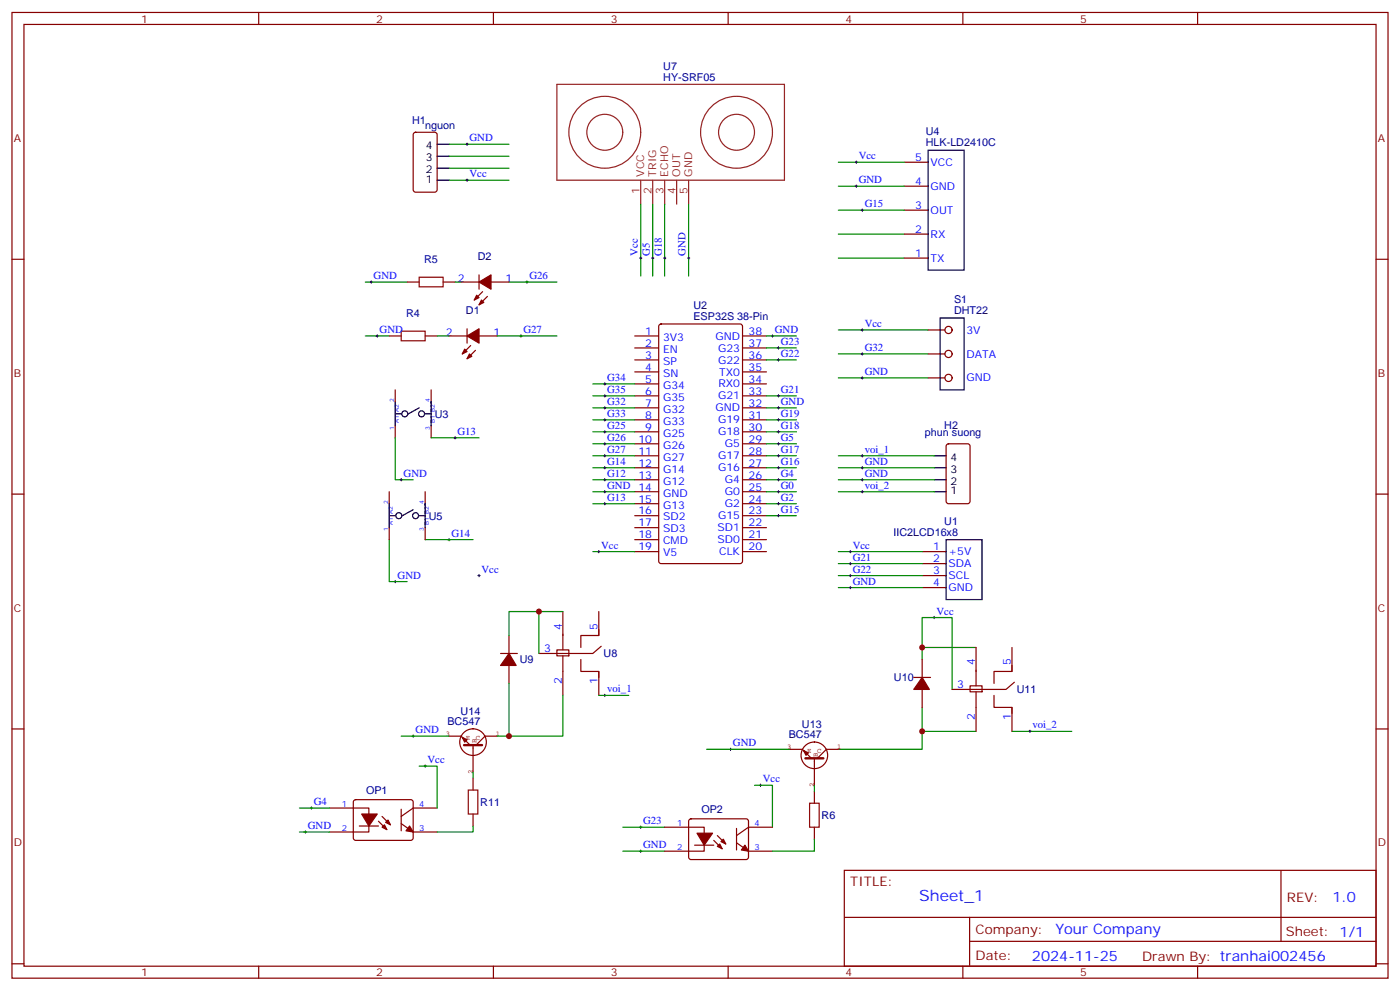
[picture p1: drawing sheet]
<svg xmlns="http://www.w3.org/2000/svg" width="412mm" height="292mm" viewBox="0 0 412 292" stroke-linecap="round" stroke-linejoin="round" font-family="sans-serif">
<g fill="none" stroke="#870000" stroke-width=".35">
<path d="M3.5 3.7h405.4v284.3h-405.4zM7.1 7.2h398.2v277.3h-398.2zM76.2 3.7v3.5M145.3 3.7v3.5M214.5 3.7v3.5M283.6 3.7v3.5M352.8 3.7v3.5M121.9 39.2l.5-.3h5.7l.6 .5 .1 16.5-.5 .6-5.9 .1-.6-.5-.1-16.4zM266.3 54.8h7.1M266.3 47.8h7.1M3.5 76.3h3.6M266.3 76h7.1"/>
<path d="M266.3 68.9h7.1M266.3 61.9h7.1M405.3 76.3h3.6M114.7 98.9h3.5M119.9 83h3.6M125.2 98.9h3.6M130.5 83h3.6M132.3 98.9h5.3M135.8 83h5.3M137.6 96.8v4.2M141.1 98.9h5.3M141.1 80.9v4.3"/>
<path d="M142.2 85.9l-2.5 2.4M143.6 87.3l-2.5 2.4M144.6 83h5.3M187 98.9h7M194.3 95.6l.4-.2h23.3l.7 .4v69.4l-.4 .7h-23.6l-.6-.4-.1-69.4zM218.7 98.9h7.1M273.4 97.2h4.9M116.4 114.8v3.5M127 114.8v3.5M138.6 101.7l-2.4 2.5M140.1 103.2l-2.5 2.4M187 102.4h7"/>
<path d="M187 106h7M187 109.5h7M187 113h7M187 116.6h7M218.7 102.4h7.1M218.7 106h7.1M218.7 109.5h7.1M218.7 113h7.1M218.7 116.6h7.1M273.4 104.2h4.9M273.4 111.3h4.9M116.4 125.4v3.5"/>
<path d="M127 125.4v3.5M187 120.1h7M187 123.6h7M187 127.1h7M187 130.7h7M187 134.2h7M187 137.7h7M218.7 120.1h7.1M218.7 123.6h7.1M218.7 127.1h7.1M218.7 130.7h7.1M218.7 134.2h7.1"/>
<path d="M218.7 137.7h7.1M278.9 130.9l.5-.2h5.6l.7 .4 .1 16.5-.5 .7h-5.9l-.7-.5v-16.4zM3.5 145.5h3.6M114.7 144.8v3.5M114.7 155.4v3.5M125.2 144.8v3.5M125.2 155.4v3.5M187 141.3h7M187 144.8h7M187 148.3h7M187 151.8h7M187 155.4h7"/>
<path d="M187 158.9h7M218.7 141.3h7.1M218.7 144.8h7.1M218.7 148.3h7.1M218.7 151.8h7.1M218.7 155.4h7.1M218.7 158.9h7.1M405.3 145.5h3.6M187 162.4h7M218.7 162.4h7.1M271.6 162.4h7.1M271.6 165.9h7.1"/>
<path d="M271.6 169.5h7.1M271.6 173h7.1M147.5 192.4h4.9M149.9 187.1v5.3M149.9 195.9v5.3M164 191.3h3.6v1.8h-3.6zM165.8 180.1v11.2M165.8 193.1v11.7M171.1 194.2v3.5h5.3v1.8M176.4 185.3v1.8h-5.3v3.5M176.4 180.1v7M176.4 197.7v7.1"/>
<path d="M177.1 190.3l-2.5 2.1h-15.9M269.2 199.5h4.9M271.6 194.2v5.3M287.5 190.6v11.3M298.1 195.9v1.8h-5.3v3.5M298.1 190.6v7.1M3.5 214.6h3.6M271.6 203v5.3M285.8 201.9h3.5v1.8h-3.5zM287.5 203.7v11.6M292.8 204.8v3.5h5.3v1.7M298.1 208.3v7"/>
<path d="M298.8 200.9l-2.5 2.1h-15.8M405.3 214.6h3.6M97 237.9h11.7v7.1h-11.7M104.3 235.7l.5-.3 16.5 .1 .4 .6-.1 10.9-.6 .4h-16.5l-.4-.7v-10.6zM118.2 238.3v6.3M128.8 237.9h-7.1l-3.5 2.5M139.3 229.1v3.5M139.3 239.7v3.5M239.9 233v3.5M105.8 243.2h5.7M111.5 241.8l2.4 2.5M112.5 240.4l2.5 2.5"/>
<path d="M118.2 242.5l3.5 2.5h7.1M195.8 243.6h11.6v7h-11.6M203.1 241.3l.5-.2h16.5l.4 .7-.1 10.9-.6 .4-16.5-.1-.5-.6v-10.6zM204.6 248.8h5.7M210.3 247.4l2.4 2.5M211.3 246l2.5 2.5M217 248.1l3.5 2.5h7M217 243.9v6.4M227.5 243.6h-7l-3.5 2.4M239.9 243.6v3.5M248.7 256.3h156.6v28.2h-156.6zM377.3 256.3v20.9"/>
<path d="M248.7 270.1h156.5M285.6 277.2h119.6M285.6 270.1v14.1M3.5 283.8h3.6M76.2 284.5v3.5M145.3 284.5v3.5M214.5 284.5v3.5M283.6 284.5v3.5M352.8 284.5v3.5M405.3 283.8h3.6"/>
<circle cx="279.4" cy="97.2" r="1.06"/>
<circle cx="279.4" cy="104.2" r="1.06"/>
<circle cx="279.4" cy="111.3" r="1.06"/>
</g>
<g fill="none" stroke="#000" stroke-width=".35">
<path d="M128.8 53.1h3.5M128.8 49.5h3.5M128.8 46h3.5M128.8 42.5h3.5M273.4 44.2h10.6v35.3h-10.6zM276.9 93.6h7.1v21.2h-7.1zM116.4 118.3v7.1M127 118.7v-.4v7.1M116.4 121.8h1.8M123.5 120.1l-3.2 1.7M125.2 121.8h1.8M275.2 137.7h3.5"/>
<path d="M275.2 134.2h3.5M114.7 148.3v7.1M114.7 151.8h1.7M121.7 150.1l-3.2 1.7M123.5 151.8h1.7M125.2 148.7v-.4v7.1M275.2 144.8h3.5M275.2 141.3h3.5M278.7 158.9h10.6v17.6h-10.6z"/>
<circle cx="119.2" cy="121.8" r=".88"/>
<circle cx="124.2" cy="121.8" r=".88"/>
<circle cx="117.5" cy="151.8" r=".88"/>
<circle cx="122.4" cy="151.8" r=".88"/>
</g>
<g fill="none" stroke="#008700" stroke-width=".35">
<path d="M132.3 53.1h17.6M132.3 49.5h17.6M132.3 46h17.6M132.3 42.5h17.6M246.9 47.8h19.4M246.9 54.8h19.4M188.7 60.1v21.2M192.3 60.1v21.2M195.8 60.1v21.2M202.8 60.1v21.2M246.9 61.9h19.4M246.9 68.9h19.4"/>
<path d="M246.9 76h19.4M107.6 98.9h7.1M107.6 83h12.3M128.8 98.9h3.5M134.1 83h1.7M146.4 98.9h17.6M149.9 83h14.1M225.8 98.9h8.8M246.9 97.2h26.5M174.6 116.6h12.4M174.6 113h12.4M225.8 116.6h8.8"/>
<path d="M225.8 106h8.8M225.8 102.4h8.8M246.9 104.2h26.5M246.9 111.3h26.5M116.4 128.9v12.4h5.3M127 128.9h14.1M174.6 137.7h12.4M174.6 134.2h12.4M174.6 130.7h12.4M174.6 127.1h12.4M174.6 123.6h12.4M174.6 120.1h12.4"/>
<path d="M225.8 137.7h8.8M225.8 134.2h8.8M225.8 130.7h8.8M225.8 127.1h8.8M225.8 123.6h8.8M225.8 120.1h8.8M246.9 134.2h28.3M246.9 137.7h28.3M114.7 158.9v12.3h5.2M125.2 158.9h14.1M174.6 148.3h12.4M174.6 144.8h12.4"/>
<path d="M174.6 141.3h12.4M225.8 148.3h8.8M225.8 144.8h8.8M225.8 141.3h8.8M225.8 151.8h8.8M246.9 144.8h28.3M246.9 141.3h28.3M174.6 162.4h12.4M246.9 162.4h24.7M246.9 165.9h24.7M246.9 169.5h24.7M246.9 173h24.7"/>
<path d="M158.7 180.1v12.3M165.8 180.1h-15.9v7M271.6 190.6v-8.8h8.9v21.2M287.5 190.6h-15.9v3.6M118.2 216.7h14.1M149.9 201.2v15.5h-3.5M165.8 204.8v11.9h-15.9M176.4 204.8h8.8M271.6 215.3v5.3h-24.7M271.6 208.3v7h15.9M298.1 215.3h17.6M88.2 237.9h8.8"/>
<path d="M123.5 225.6h5.3v12.3M139.3 227.3v1.8M208.1 220.6h24.7M222.2 231.2h5.3v12.4M239.9 231.2v1.8M88.2 245h8.8M139.3 243.2v1.8h-10.5M183.4 243.6h12.4M183.4 250.6h12.4M239.9 247.1v3.5h-12.4"/>
</g>
<path d="M118.2 97.5h7v2.8h-7zM123.5 81.6h7v2.9h-7zM137.9 232.6h2.9v7.1h-2.9zM238.5 236.5h2.8v7.1h-2.8z" fill="none" stroke="#a10000" stroke-width=".35"/>
<g fill="#870000" stroke="#870000" stroke-width=".35">
<path d="M141.1 83l3.5-2.1v4.3z"/>
<path d="M140.4 86.9l.7 .7-1.4 .7z"/>
<path d="M141.8 88.3l.7 .7-1.4 .7z"/>
<path d="M137.6 98.9l3.5-2.1v4.2z"/>
<path d="M136.9 102.8l.7 .7-1.4 .7z"/>
<path d="M138.3 104.2l.7 .7-1.4 .7z"/>
<path d="M149.9 192.4l2.1 3.5h-4.5z"/>
<path d="M120.6 243.2l1.1 1.8-2.1-.4z"/>
<path d="M112.5 243.6l.7-.7 .7 1.4z"/>
<path d="M113.6 242.1l.7-.7 .7 1.5z"/>
<path d="M106.5 239.7h4.6l-2.4 3.5z"/>
<path d="M219.4 248.8l1.1 1.8-2.1-.3z"/>
<path d="M212 248.5l.7 1.4-1.4-.7z"/>
<path d="M212.4 247.8l.7-.7 .7 1.4z"/>
<path d="M205.3 245.3h4.6l-2.5 3.5z"/>
<path d="M271.6 199.5l2.2 3.5h-4.6z"/>
</g>
<g fill="none" stroke="#000" stroke-width=".29">
<path d="M137.2 53.1h.7M137.2 42.5h.7M137.6 42.1v.7M137.6 52.7v.7M251.9 54.8h.7M251.9 47.8h.7M252.2 47.4v.7M252.2 54.5v.7M188.4 76h.7M188.7 75.6v.7M191.9 76h.7M192.3 75.6v.7"/>
<path d="M195.4 76h.7M195.8 75.6v.7M202.5 76h.7M202.8 75.6v.7M253.6 61.9h.8M254 61.5v.7M109 83h.7M109.4 82.7v.7M110.8 98.9h.7M111.1 98.6v.7M153.1 98.9h.7M153.5 98.6v.7"/>
<path d="M154.9 83h.7M155.2 82.7v.7M227.2 98.9h.7M227.5 98.6v.7M253.6 97.2h.8M254 96.8v.7M177.8 116.6h.7M177.8 113h.7M178.2 112.7v.7M178.2 116.2v.7M178.2 119.7v.7M229 116.6h.7"/>
<path d="M229 106h.7M229 102.4h.7M229.3 102.1v.7M229.3 105.6v.7M229.3 116.2v.7M229.3 119.7v.7M253.6 111.3h.8M253.6 104.2h.8M254 103.9v.7M254 110.9v.7M133.7 128.9h.7M134.1 128.6v.7"/>
<path d="M177.8 137.7h.7M177.8 120.1h.7M177.8 130.7h.7M177.8 134.2h.7M177.8 127.1h.7M177.8 123.6h.7M178.2 123.3v.7M178.2 126.8v.7M178.2 130.3v.7M178.2 133.8v.7M178.2 137.4v.7M229 137.7h.7"/>
<path d="M229 120.1h.7M229 130.7h.7M229 134.2h.7M229 127.1h.7M229 123.6h.7M229.3 123.3v.7M229.3 126.8v.7M229.3 130.3v.7M229.3 133.8v.7M229.3 137.4v.7M253.6 137.7h.8M253.6 134.2h.8"/>
<path d="M254 133.8v.7M254 137.4v.7M117.8 141.3h.7M118.2 140.9v.7M131.9 158.9h.7M132.3 158.5v.7M177.8 141.3h.7M177.8 144.8h.7M177.8 148.3h.7M178.2 140.9v.7M178.2 144.4v.7M178.2 148v.7"/>
<path d="M229 141.3h.7M229 144.8h.7M229 148.3h.7M229 151.8h.7M229.3 140.9v.7M229.3 144.4v.7M229.3 148v.7M229.3 151.5v.7M253.6 141.3h.8M253.6 144.8h.8M254 140.9v.7M254 144.4v.7"/>
<path d="M116.1 171.2h.7M116.4 170.9v.7M140.8 169.5h.7M141.1 169.1v.7M176 162.4h.7M176.4 162.1v.7M250.1 173h.7M250.1 162.4h.7M250.1 165.9h.7M250.1 169.5h.7M250.5 162.1v.7M250.5 165.6v.7"/>
<path d="M250.5 169.1v.7M250.5 172.6v.8M274.8 181.8h.7M275.2 181.5v.7M121.4 216.7h.7M121.7 216.4v.7M177.8 204.8h.7M178.2 204.4v.7M303 215.3h.7M303.4 215v.7M91.4 237.9h.7M91.7 237.6v.7"/>
<path d="M124.9 225.6h.7M125.2 225.2v.7M214.8 220.6h.7M215.2 220.3v.7M223.7 231.2h.7M224 230.9v.7M89.6 245h.7M90 244.6v.7M188.4 250.6h.7M188.4 243.6h.7M188.7 243.2v.7M188.7 250.3v.7"/>
</g>
<g fill="none" stroke="#8c2424" stroke-width=".35">
<path d="M164 24.8h67.1v28.3h-67.1zM188.7 53.1v7M192.3 53.1v7M195.8 53.1v7M199.3 53.1v7M202.8 53.1v7"/>
<circle cx="178.2" cy="38.9" r="10.6"/>
<circle cx="178.2" cy="38.9" r="5.3"/>
<circle cx="217" cy="38.9" r="10.6"/>
<circle cx="217" cy="38.9" r="5.3"/>
</g>
<g fill="#850000" stroke="#850000" stroke-width=".35">
<path d="M236.7 221l1.4 .7-.7 .7z"/>
<path d="M136.2 217.1l1.4 .7-.7 .7z"/>
</g>
<g fill="none" stroke="#850000" stroke-width=".35">
<path d="M132.3 216.7h3.5l2.7 2.7M139.3 219.6v7.7M146.4 216.7h-3.5l-2.7 2.7M232.8 220.6h3.6l2.6 2.7M239.9 223.4v7.8M246.9 220.6h-3.5l-2.6 2.7"/>
<circle cx="139.3" cy="218.5" r="3.9"/>
<circle cx="239.9" cy="222.4" r="3.9"/>
</g>
<path d="M136.7 219.4h5.3M237.2 223.3h5.3" fill="none" stroke="#850000" stroke-width=".71"/>
<g fill="#c00">
<circle cx="271.6" cy="215.3" r=".88"/>
<circle cx="158.8" cy="180.1" r=".88"/>
<circle cx="149.9" cy="216.7" r=".88"/>
<circle cx="271.6" cy="190.6" r=".88"/>
</g>
<text font-size="4.6" fill="#00f" x="270.8" y="265.3">Sheet_1</text>
<g font-size="4.2" fill="#00f">
<text x="392.5" y="265.5">1.0</text>
<text x="310.9" y="275.1">Your Company</text>
<text x="304" y="282.9">2024-11-25</text>
</g>
<g font-size="3.9" fill="#800">
<text x="250.5" y="260.8">TITLE:</text>
<text x="379.1" y="265.5">REV:</text>
<text x="287.4" y="275">Company:</text>
<text x="378.7" y="275.7">Sheet: 1/1</text>
<text x="287.4" y="282.7">Date:</text>
<text x="336.4" y="282.8">Drawn By: tranhai002456</text>
</g>
<g font-size="3.2" fill="#800">
<text x="41.6" y="6.7">1</text>
<text x="110.8" y="6.7">2</text>
<text x="179.9" y="6.7">3</text>
<text x="249.1" y="6.7">4</text>
<text x="318.2" y="6.7">5</text>
<text x="4.1" y="41.8">A</text>
<text x="405.9" y="41.8">A</text>
<text x="4.1" y="110.9">B</text>
<text x="405.9" y="110.9">B</text>
<text x="4.1" y="180.1">C</text>
<text x="405.9" y="180.1">C</text>
<text x="4.1" y="249.2">D</text>
<text x="405.9" y="249.2">D</text>
<text x="41.6" y="287.5">1</text>
<text x="110.8" y="287.5">2</text>
<text x="179.9" y="287.5">3</text>
<text x="249.1" y="287.5">4</text>
<text x="318.2" y="287.5">5</text>
</g>
<g font-size="3.2" fill="#000080">
<text x="195.4" y="23.8">HY-SRF05</text>
<text x="195.4" y="20.5">U7</text>
<text x="121.4" y="36.6">H1</text>
<text x="125.2" y="37.9">nguon</text>
<text x="272.7" y="39.9">U4</text>
<text x="272.7" y="43.1">HLK-LD2410C</text>
<text x="124.9" y="77.4">R5</text>
<text x="140.8" y="76.7">D2</text>
<text x="281" y="89.3">S1</text>
<text x="119.6" y="93.3">R4</text>
<text x="137.2" y="92.6">D1</text>
<text x="204.3" y="94.2">ESP32S 38-Pin</text>
<text x="204.3" y="91.1">U2</text>
<text x="281" y="92.6">DHT22</text>
<text x="128.1" y="123">U3</text>
<text x="272.5" y="128.3">phun suong</text>
<text x="278.2" y="126.4">H2</text>
<text x="126.3" y="153">U5</text>
<text x="278.2" y="154.7">U1</text>
<text x="263.2" y="157.8">IIC2LCD16x8</text>
<text x="153.1" y="195.3">U9</text>
<text x="177.8" y="193.5">U8</text>
<text x="263.3" y="200.6">U10</text>
<text x="299.5" y="204.1">U11</text>
<text x="131.8" y="213.5">BC547</text>
<text x="135.7" y="210.5">U14</text>
<text x="236.2" y="214.4">U13</text>
<text x="232.4" y="217.4">BC547</text>
<text x="107.8" y="233.8">OP1</text>
<text x="141.5" y="237.3">R11</text>
<text x="206.6" y="239.4">OP2</text>
<text x="242" y="241.2">R6</text>
</g>
<g font-size="3.2" fill="#00f">
<text x="138.3" y="41.6">GND</text>
<text x="252.9" y="46.9">Vcc</text>
<text x="269.6" y="47.4">5</text>
<text x="138.3" y="52.2">Vcc</text>
<text x="252.9" y="53.9">GND</text>
<text x="274.1" y="48.8">VCC</text>
<text x="269.6" y="54.5">4</text>
<text x="274.1" y="55.9">GND</text>
<text x="254.7" y="61">G15</text>
<text x="269.6" y="61.5">3</text>
<text x="274.1" y="62.9">OUT</text>
<text x="269.6" y="68.6">2</text>
<text x="274.1" y="70">RX</text>
<text x="187.9" y="75.3" transform="rotate(-90 187.9 75.3)">Vcc</text>
<text x="191.4" y="75.3" transform="rotate(-90 191.4 75.3)">G5</text>
<text x="194.9" y="75.3" transform="rotate(-90 194.9 75.3)">G18</text>
<text x="202" y="75.3" transform="rotate(-90 202 75.3)">GND</text>
<text x="269.6" y="75.6">1</text>
<text x="274.1" y="77">TX</text>
<text x="110.1" y="82.2">GND</text>
<text x="134.9" y="83">2</text>
<text x="148.9" y="83">1</text>
<text x="155.9" y="82.2">G26</text>
<text x="111.8" y="98">GND</text>
<text x="131.3" y="98.9">2</text>
<text x="145.3" y="98.9">1</text>
<text x="154.2" y="98">G27</text>
<text x="190.1" y="98.6">1</text>
<text x="195.3" y="100.3">3V3</text>
<text x="210.7" y="100">GND</text>
<text x="220.5" y="98.6">38</text>
<text x="228.2" y="98">GND</text>
<text x="230" y="101.6">G23</text>
<text x="254.7" y="96.3">Vcc</text>
<text x="284.7" y="98.2">3V</text>
<text x="190.1" y="102.1">2</text>
<text x="190.1" y="105.6">3</text>
<text x="195.3" y="103.9">EN</text>
<text x="195.3" y="107.4">SP</text>
<text x="211.5" y="107">G22</text>
<text x="211.5" y="103.5">G23</text>
<text x="220.5" y="105.6">36</text>
<text x="220.5" y="102.1">37</text>
<text x="230" y="105.1">G22</text>
<text x="254.7" y="103.3">G32</text>
<text x="284.7" y="105.3">DATA</text>
<text x="178.9" y="112.1">G34</text>
<text x="190.1" y="109.1">4</text>
<text x="190.1" y="112.7">5</text>
<text x="195.3" y="110.9">SN</text>
<text x="211.9" y="110.6">TX0</text>
<text x="220.5" y="112.7">34</text>
<text x="220.5" y="109.1">35</text>
<text x="254.7" y="110.4">GND</text>
<text x="284.7" y="112.3">GND</text>
<text x="178.9" y="119.2">G32</text>
<text x="178.9" y="115.7">G35</text>
<text x="190.1" y="116.2">6</text>
<text x="190.1" y="119.7">7</text>
<text x="195.3" y="114.4">G34</text>
<text x="195.3" y="118">G35</text>
<text x="211.5" y="117.6">G21</text>
<text x="211.6" y="114.1">RX0</text>
<text x="220.5" y="119.7">32</text>
<text x="220.5" y="116.2">33</text>
<text x="230" y="119.2">GND</text>
<text x="230" y="115.7">G21</text>
<text x="178.9" y="122.7">G33</text>
<text x="190.1" y="123.3">8</text>
<text x="195.3" y="121.5">G32</text>
<text x="195.3" y="125">G33</text>
<text x="210.7" y="121.1">GND</text>
<text x="211.5" y="124.7">G19</text>
<text x="220.5" y="123.3">31</text>
<text x="230" y="122.7">G19</text>
<text x="134.8" y="128">G13</text>
<text x="178.9" y="126.3">G25</text>
<text x="178.9" y="129.8">G26</text>
<text x="188.1" y="130.3">10</text>
<text x="190.1" y="126.8">9</text>
<text x="195.3" y="128.6">G25</text>
<text x="211.5" y="128.2">G18</text>
<text x="213.5" y="131.7">G5</text>
<text x="220.5" y="130.3">29</text>
<text x="220.5" y="126.8">30</text>
<text x="230" y="129.8">G5</text>
<text x="230" y="126.3">G18</text>
<text x="178.9" y="136.8">G14</text>
<text x="178.9" y="133.3">G27</text>
<text x="188.1" y="133.8">11</text>
<text x="188.1" y="137.4">12</text>
<text x="195.3" y="132.1">G26</text>
<text x="195.3" y="135.6">G27</text>
<text x="211.5" y="135.3">G17</text>
<text x="220.5" y="137.4">27</text>
<text x="220.5" y="133.8">28</text>
<text x="230" y="136.8">G16</text>
<text x="230" y="133.3">G17</text>
<text x="254.7" y="136.8">GND</text>
<text x="254.7" y="133.3">voi_1</text>
<text x="118.9" y="140.4">GND</text>
<text x="178.9" y="143.9">GND</text>
<text x="178.9" y="140.4">G12</text>
<text x="188.1" y="140.9">13</text>
<text x="195.3" y="139.1">G14</text>
<text x="195.3" y="142.7">G12</text>
<text x="211.5" y="138.8">G16</text>
<text x="213.5" y="142.3">G4</text>
<text x="220.5" y="140.9">26</text>
<text x="230" y="143.9">G0</text>
<text x="230" y="140.4">G4</text>
<text x="254.7" y="140.4">GND</text>
<text x="254.7" y="143.9">voi_2</text>
<text x="178.9" y="147.4">G13</text>
<text x="188.1" y="144.4">14</text>
<text x="188.1" y="148">15</text>
<text x="195.3" y="146.2">GND</text>
<text x="195.3" y="149.7">G13</text>
<text x="213.5" y="149.4">G2</text>
<text x="213.5" y="145.8">G0</text>
<text x="220.5" y="148">24</text>
<text x="220.5" y="144.4">25</text>
<text x="230" y="147.4">G2</text>
<text x="188.1" y="151.5">16</text>
<text x="188.1" y="155">17</text>
<text x="195.3" y="153.2">SD2</text>
<text x="211.5" y="152.9">G15</text>
<text x="220.5" y="155">22</text>
<text x="220.5" y="151.5">23</text>
<text x="230" y="151">G15</text>
<text x="133" y="158">G14</text>
<text x="177.1" y="161.5">Vcc</text>
<text x="188.1" y="158.5">18</text>
<text x="195.3" y="156.8">SD3</text>
<text x="195.3" y="160.3">CMD</text>
<text x="211.4" y="159.9">SD0</text>
<text x="211.4" y="156.4">SD1</text>
<text x="220.5" y="158.5">21</text>
<text x="251.2" y="161.5">Vcc</text>
<text x="188.1" y="162.1">19</text>
<text x="195.3" y="163.8">V5</text>
<text x="211.8" y="163.5">CLK</text>
<text x="220.5" y="162.1">20</text>
<text x="251.2" y="165.1">G21</text>
<text x="274.9" y="162.1">1</text>
<text x="274.9" y="165.6">2</text>
<text x="279.4" y="163.5">+5V</text>
<text x="279.4" y="167">SDA</text>
<text x="117.1" y="170.4">GND</text>
<text x="141.8" y="168.6">Vcc</text>
<text x="251.2" y="172.1">GND</text>
<text x="251.2" y="168.6">G22</text>
<text x="274.9" y="169.1">3</text>
<text x="274.9" y="172.6">4</text>
<text x="279.4" y="170.5">SCL</text>
<text x="279.4" y="174.1">GND</text>
<text x="165.5" y="185.3" transform="rotate(-90 165.5 185.3)">4</text>
<text x="176" y="185.3" transform="rotate(-90 176 185.3)">5</text>
<text x="275.9" y="180.9">Vcc</text>
<text x="160.3" y="192.1">3</text>
<text x="287.2" y="195.9" transform="rotate(-90 287.2 195.9)">4</text>
<text x="297.7" y="195.9" transform="rotate(-90 297.7 195.9)">5</text>
<text x="165.5" y="201.5" transform="rotate(-90 165.5 201.5)">2</text>
<text x="176" y="201.5" transform="rotate(-90 176 201.5)">1</text>
<text x="178.9" y="203.9">voi_1</text>
<text x="282" y="202.6">3</text>
<text x="122.4" y="215.9">GND</text>
<text x="287.2" y="212.1" transform="rotate(-90 287.2 212.1)">2</text>
<text x="297.7" y="212.1" transform="rotate(-90 297.7 212.1)">1</text>
<text x="304.1" y="214.5">voi_2</text>
<text x="215.9" y="219.7">GND</text>
<text x="125.9" y="224.7">Vcc</text>
<text x="224.7" y="230.3">Vcc</text>
<text x="92.4" y="237">G4</text>
<text x="90.7" y="244.1">GND</text>
<text x="189.4" y="242.7">G23</text>
<text x="189.4" y="249.7">GND</text>
</g>
<g font-size="3.2">
<text x="125.4" y="47.4">3</text>
<text x="125.4" y="43.9">4</text>
<text x="125.4" y="53.8">1</text>
<text x="125.4" y="50.9">2</text>
<text x="280" y="135.6">4</text>
<text x="280" y="142.7">2</text>
<text x="280" y="139.1">3</text>
<text x="280" y="145.5">1</text>
</g>
<g font-size="3.2" fill="#8d2323">
<text x="189.8" y="52" transform="rotate(-90 189.8 52)">VCC</text>
<text x="193.3" y="52" transform="rotate(-90 193.3 52)">TRIG</text>
<text x="196.8" y="52" transform="rotate(-90 196.8 52)">ECHO</text>
<text x="200.4" y="52" transform="rotate(-90 200.4 52)">OUT</text>
<text x="203.9" y="52" transform="rotate(-90 203.9 52)">GND</text>
<text x="188.4" y="57.2" transform="rotate(-90 188.4 57.2)">1</text>
<text x="191.9" y="57.2" transform="rotate(-90 191.9 57.2)">2</text>
<text x="195.4" y="57.2" transform="rotate(-90 195.4 57.2)">3</text>
<text x="199" y="57.2" transform="rotate(-90 199 57.2)">4</text>
<text x="202.5" y="57.2" transform="rotate(-90 202.5 57.2)">5</text>
</g>
<g font-size="2.5" fill="#00f">
<text x="100.7" y="237.6">1</text>
<text x="123.5" y="237.6">4</text>
<text x="100.7" y="244.6">2</text>
<text x="123.5" y="244.6">3</text>
<text x="199.5" y="243.2">1</text>
<text x="222.2" y="243.2">4</text>
<text x="199.5" y="250.3">2</text>
<text x="222.2" y="250.3">3</text>
</g>
<g font-size="2.1" fill="#840000">
<text x="131.4" y="216.7">3</text>
<text x="137.2" y="217.8">E</text>
<text x="140.2" y="217.8">C</text>
<text x="140.4" y="218.9" transform="rotate(-90 140.4 218.9)">B</text>
<text x="146" y="216.7">1</text>
<text x="231.9" y="220.6">3</text>
<text x="237.8" y="221.7">E</text>
<text x="240.7" y="221.7">C</text>
<text x="246.6" y="220.6">1</text>
<text x="139.3" y="227.9" transform="rotate(-90 139.3 227.9)">2</text>
<text x="240.9" y="222.7" transform="rotate(-90 240.9 222.7)">B</text>
<text x="239.9" y="231.8" transform="rotate(-90 239.9 231.8)">2</text>
</g>
<g font-size="1.8" fill="#00f">
<text x="116.1" y="118.3" transform="rotate(-90 116.1 118.3)">2</text>
<text x="126.6" y="118.3" transform="rotate(-90 126.6 118.3)">4</text>
<text x="117.5" y="124.7" transform="rotate(-90 117.5 124.7)">A1 A2</text>
<text x="128.1" y="124.7" transform="rotate(-90 128.1 124.7)">B1 B2</text>
<text x="116.1" y="126.5" transform="rotate(-90 116.1 126.5)">1</text>
<text x="126.6" y="126.5" transform="rotate(-90 126.6 126.5)">3</text>
<text x="114.3" y="148.3" transform="rotate(-90 114.3 148.3)">2</text>
<text x="124.9" y="148.3" transform="rotate(-90 124.9 148.3)">4</text>
<text x="115.7" y="154.7" transform="rotate(-90 115.7 154.7)">A1 A2</text>
<text x="126.3" y="154.7" transform="rotate(-90 126.3 154.7)">B1 B2</text>
<text x="114.3" y="156.5" transform="rotate(-90 114.3 156.5)">1</text>
<text x="124.9" y="156.5" transform="rotate(-90 124.9 156.5)">3</text>
</g>
</svg>
